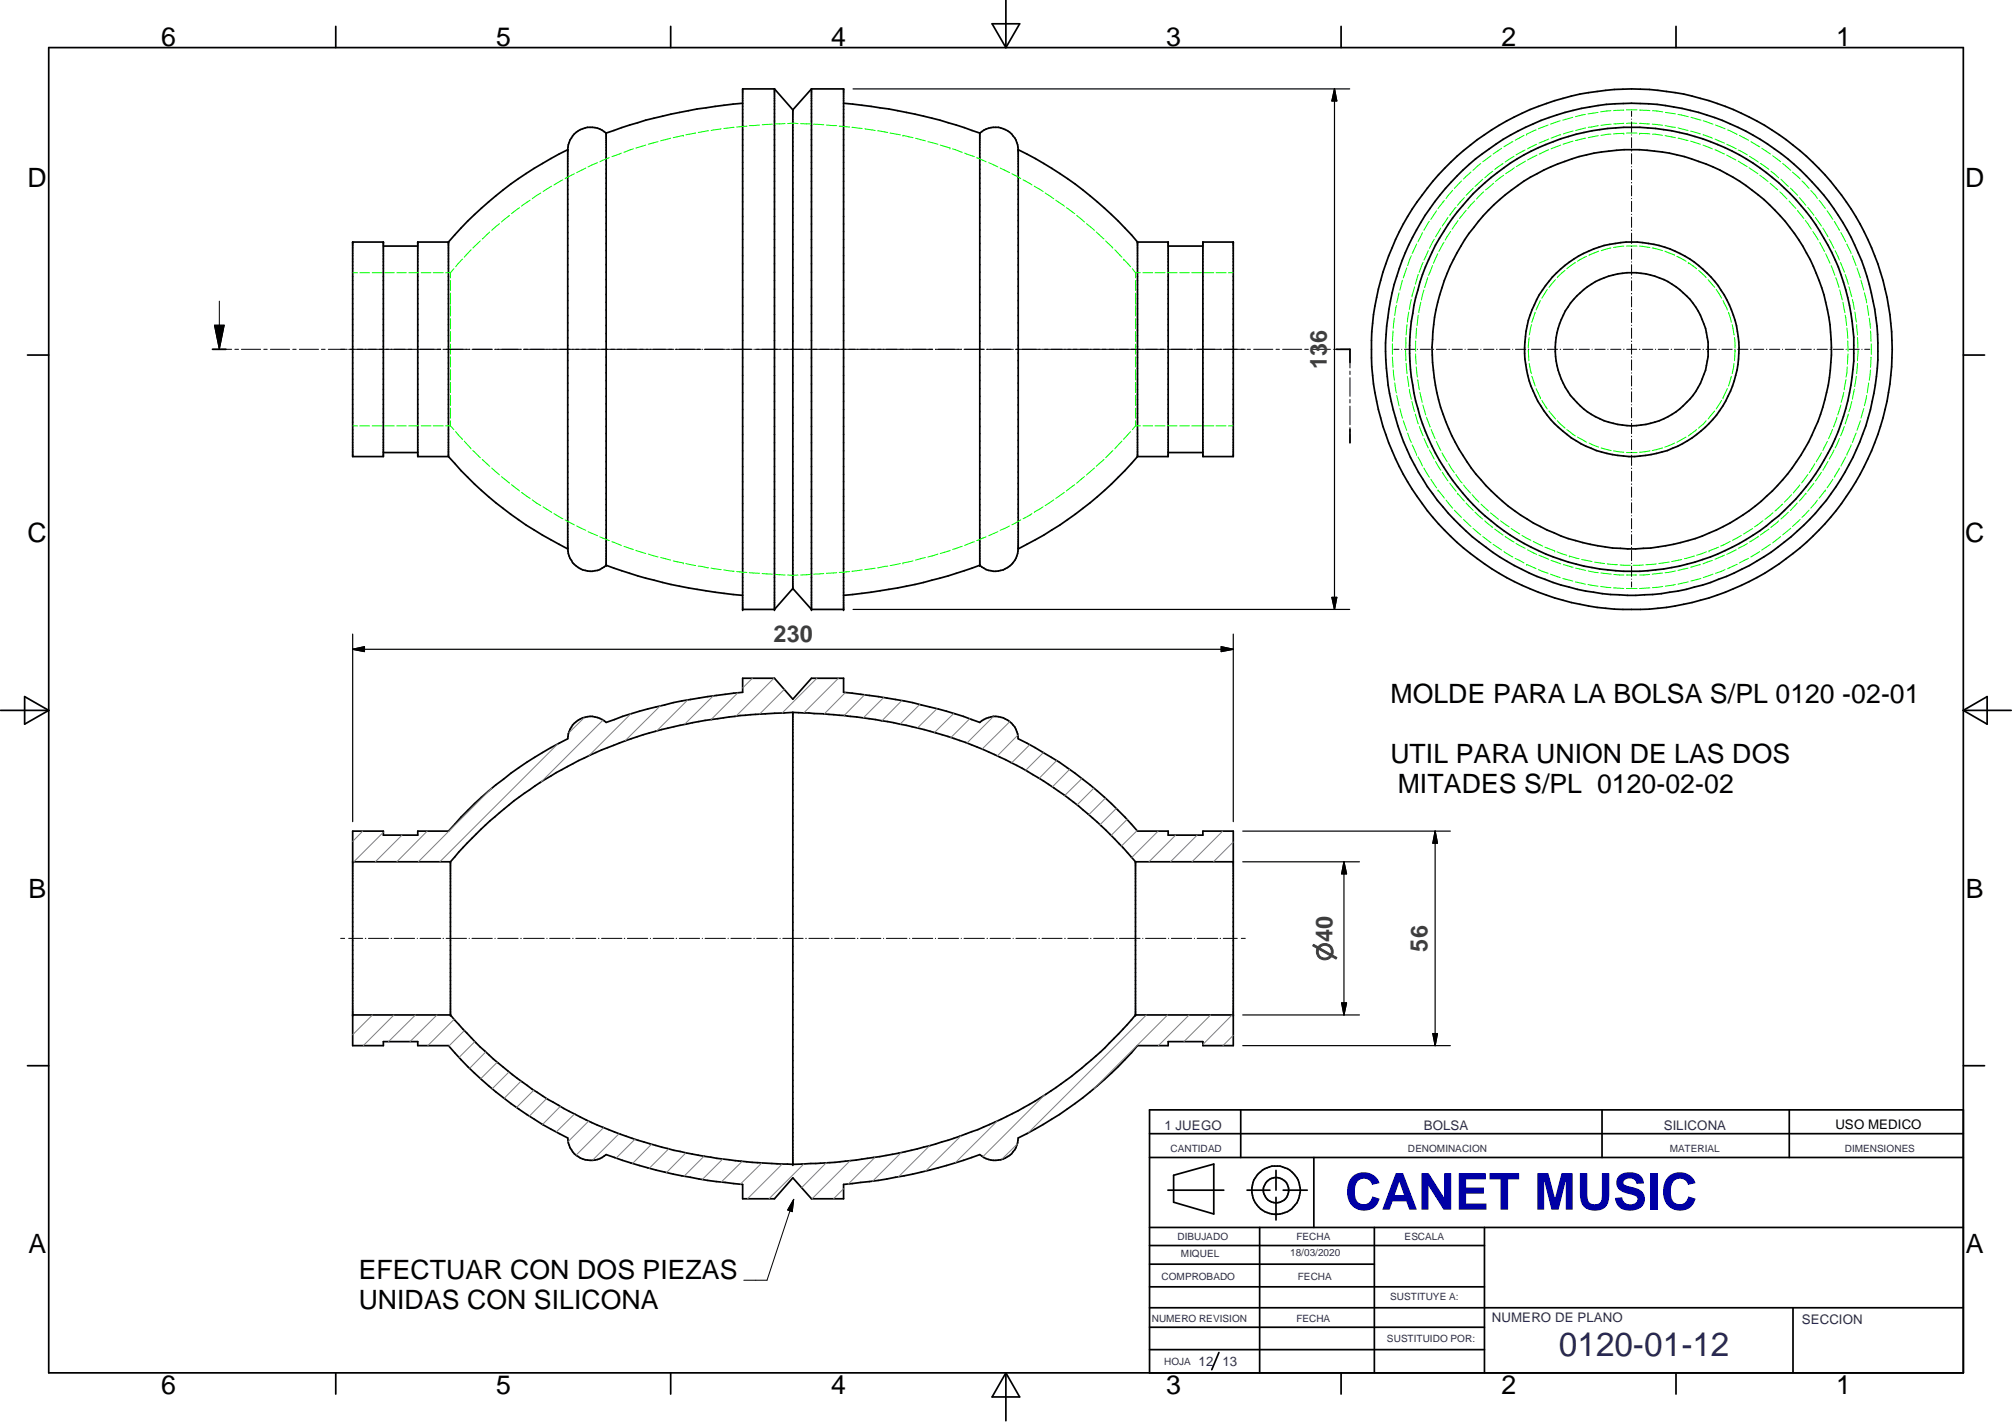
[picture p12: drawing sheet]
<svg xmlns="http://www.w3.org/2000/svg" width="297mm" height="210mm" viewBox="0 0 297 210" stroke-linecap="round" stroke-linejoin="round" font-family="sans-serif">
<g fill="none" stroke="#000" stroke-width=".25">
<path d="M7.2 7h282.7v195.6h-282.7zM49.6 3.9v3.1M89.5 19.6v63.8M89.5 19.6a3.4 3.4 0 0 0-3.6-.6 3.4 3.4 0 0 0-2.1 3.1M99 3.9v3.1M109.6 15.2a77.6 77.6 0 0 0-20.1 4.4M114.3 13.1v76.9M114.3 13.1h-4.7v76.9M114.3 13.1l2.7 3.1M117 16.2v70.7M119.8 13.1h4.7v76.9M119.8 13.1v76.9"/>
<path d="M119.8 13.1l-2.8 3.1M124.5 15.2a77.9 77.9 0 0 1 20.1 4.4M144.6 19.6a3.4 3.4 0 0 1 3.7-.5 3.4 3.4 0 0 1 2 3M144.6 19.6v63.8M146.5 3.5h4l-2 3.5zM148.5 0v7M198 3.9v3.1M247.4 3.9v3.1M52.1 35.7h.1M52.1 35.7v31.7h4.5v-31.7M52.1 35.7h4.5M56.6 35.7h.1"/>
<path d="M56.6 36.3h5.1M61.7 35.7h.1M61.7 35.7v31.7h4.5M61.7 35.7h4.5M66.2 35.7h.1M66.2 35.7v31.7M83.8 22.1h.1M83.8 22.1v58.9M83.8 22.1a54.8 54.8 0 0 0-17.6 13.6M150.3 22.1h.1M150.3 22.1v58.9M150.3 22.1a54.2 54.2 0 0 1 17.6 13.6"/>
<path d="M167.9 35.7h.1M167.9 35.7h4.6M167.9 35.7v31.7M172.5 35.7h.1M172.5 35.7v31.7h-4.6M172.5 36.3h5.1M177.6 35.7h.1M177.6 35.7h4.5M177.6 35.7v31.7h4.5v-31.7M182.1 35.7h.1M4.1 52.4h3.1M31.4 51.6h2"/>
<path d="M197.3 51.6h2v1.9M289.9 52.4h3.1M56.6 66.8h5.1M66.2 67.4a55.3 55.3 0 0 0 17.6 13.6M167.9 67.4a55.3 55.3 0 0 1-17.6 13.6M172.5 66.8h5.1M199.3 63.4v2M83.8 81a3.4 3.4 0 0 0 2.1 3.1 3.4 3.4 0 0 0 3.6-.7M89.5 83.4h.1M89.5 83.4a75.3 75.3 0 0 0 20.1 4.5M109.6 90h.1M109.6 90h4.7"/>
<path d="M114.3 90h.1M117 86.9h.1M117 86.9l-2.7 3.1M117 86.9l2.8 3.1M119.8 90h.1M119.8 90h4.7M124.5 90h.1M144.6 83.4h.1M144.6 83.4a78.6 78.6 0 0 1-20.1 4.5M150.3 81a3.4 3.4 0 0 1-2 3.1 3.4 3.4 0 0 1-3.7-.7M.1 104.9h7.1M3.6 102.8l3.6 2.1-3.6 2z"/>
<path d="M117 105.2v66.7M117 105.2a79.3 79.3 0 0 0-24.7 4.1 59.2 59.2 0 0 0-25.8 17.9M117 105.2a87 87 0 0 1 16.8 1.9 60.3 60.3 0 0 1 33.8 20.1M289.9 104.9h7M289.9 104.9l3.5-2.1v4.1zM52.1 122.7h4.5v.6h5.1v-.6h4.5a57.7 57.7 0 0 1 17.6-13.6 3.4 3.4 0 0 1 2.1-3.1 3.4 3.4 0 0 1 3.6 .6 79.5 79.5 0 0 1 20.1-4.4v-2.1h4.7l2.7 3.1 2.8-3.1h4.7v2.1a79.7 79.7 0 0 1 20.1 4.4 3.4 3.4 0 0 1 3.7-.6 3.4 3.4 0 0 1 2 3.1 56.4 56.4 0 0 1 17.6 13.6h4.6v.6h5.1v-.6h4.5v31.6h-4.5v-.5h-5.1v.5h-4.6a54.8 54.8 0 0 1-17.6 13.7 3.4 3.4 0 0 1-2 3 3.4 3.4 0 0 1-3.7-.6 76.7 76.7 0 0 1-20.1 4.4v2.2h-4.7l-2.8-3.1-2.7 3.1h-4.7v-2.2a77.9 77.9 0 0 1-20.1-4.4 3.4 3.4 0 0 1-3.6 .6 3.4 3.4 0 0 1-2.1-3 56 56 0 0 1-17.6-13.7h-4.5v-.5h-5.1v.5h-4.5zM52.1 127.2h14.4M66.5 127.2v22.6M167.6 127.2h14.5M167.6 127.2v22.6M4.1 157.3h3.1M52.1 149.8h.1"/>
<path d="M52.1 149.8h14.4M66.5 149.8h.1M66.5 149.8a60.5 60.5 0 0 0 34.8 20.4 88.5 88.5 0 0 0 15.7 1.7M167.6 149.8h.1M167.6 149.8h14.5M167.6 149.8a59.6 59.6 0 0 1-33.1 20 95.7 95.7 0 0 1-11.2 1.8l-6.3 .3M182.1 149.8h.1M289.9 157.3h3.1M117 171.9h.1M169.7 170.9h120.2M169.7 167.3h120.2M172.4 175.7h8.3"/>
<path d="M173.3 173.5l5.9-1.7v7.4l-5.9-1.7zM183.2 163.8v7.1M184.1 175.7h3.4M188.4 172.8v2.9M188.4 176.7v3.4M189.4 175.7h3.6M194 170.9v10.3M236.5 163.8v7.1M264.2 163.8v7.1M289.9 163.8h-120.2v38.8M169.7 193h120.2M169.7 189.9h49.5"/>
<path d="M169.7 186.6h33.2M169.7 199.2h49.5M169.7 195.9h49.5M169.7 183.9h49.5M169.7 181.2h120.2M180 199.6l-1.1 2.6M186 181.2v21.4M202.9 181.2v21.4M219.2 181.2v21.4M264.7 193v9.6M49.6 202.6v3.2M99 202.6v3.2"/>
<path d="M148.5 202.6v7.1M148.5 202.6l2 3.6h-4zM198 202.6v3.2M247.4 202.6v3.2"/>
<circle cx="240.9" cy="51.5" r="38.4"/>
<circle cx="240.9" cy="51.5" r="15.8"/>
<circle cx="240.9" cy="51.6" r="32.8"/>
<circle cx="240.9" cy="51.6" r="29.5"/>
<circle cx="240.9" cy="51.5" r="11.3"/>
<circle cx="240.9" cy="51.6" r="36.3"/>
<circle cx="188.4" cy="175.7" r="3.6"/>
<circle cx="188.4" cy="175.7" r="1.87"/>
</g>
<g fill="none" stroke="#0f0" stroke-width=".15">
<path d="M100.9 20h.1M100.9 20l-1.5 .3M102.7 19.6l-1.4 .3M104.6 19.3l-1.5 .3M106.5 19l-1.5 .3M108.4 18.8l-1.6 .2M110.3 18.6l-1.5 .2M112.1 18.5h-1.5M114 18.3l-1.5 .1M115.9 18.2l-1.5 .1M116.3 18.2h.7h.8M118.2 18.2l1.5 .1"/>
<path d="M120.1 18.3l1.5 .1M122 18.5h1.5M123.9 18.6l1.5 .2M125.8 18.8l1.5 .2M127.7 19l1.5 .3M129.6 19.3l1.5 .3M131.4 19.6l1.5 .3M133.3 20h.1M133.3 20l1.5 .3M225 20l-1.3 .7M225.4 19.8h.1M226.8 19.2l-1.4 .6"/>
<path d="M228.6 18.5l-1.5 .5M230.3 17.8l-1.4 .5M230.4 19.9l-1.4 .5M232.2 17.3l-1.5 .4M232.2 19.3l-1.4 .5M234.1 16.9l-1.5 .3M234.1 18.9l-1.5 .4M235.9 16.6l-1.5 .2M236 18.5l-1.5 .3M237.8 19.8l-1.5 .2M237.8 16.3l-1.5 .2M237.9 18.3l-1.6 .2"/>
<path d="M239.7 19.7h.1M239.7 18.2l-1.5 .1M239.7 16.3h-1.5M239.7 19.7l-1.5 .1M240.1 19.6h1.6M240.1 18.2h1.5M240.1 16.2h1.6M242.1 19.7h.1M242.1 18.2l1.4 .1M242.1 16.3h1.5M242.1 19.7l1.5 .1M243.9 18.3l1.5 .2"/>
<path d="M244 16.3l1.5 .2M244 19.8l1.4 .2M245.8 18.5l1.6 .3M245.9 16.6l1.5 .2M247.7 18.9l1.5 .4M247.7 16.9l1.6 .3M249.6 19.3l1.4 .5M249.6 17.3l1.5 .4M251.4 19.9l1.4 .5M251.5 17.8l1.4 .5M253.3 18.5l1.4 .5M255.1 19.2l1.4 .6"/>
<path d="M256.8 20l1.3 .7M67 39.7l-.5 .6M68.3 38.3l-1 1.1M69.6 36.9l-1.1 1.1M70.9 35.6l-1.1 1M72.3 34.2l-1.1 1.1M73.7 33l-1.1 1M75.2 31.8l-1.2 1M76.7 30.6l-1.2 .9M78.3 29.5l-1.3 .9M79.8 28.5l-1.2 .8M81.4 27.5l-1.2 .8"/>
<path d="M83.1 26.5l-1.3 .8M84.8 25.7l-1.4 .7M86.5 24.8l-1.4 .7M88.2 24l-1.4 .6M90 23.3l-1.4 .6M91.7 22.6l-1.4 .5M93.5 22l-1.4 .5M95.3 21.4l-1.4 .4M97.2 20.9l-1.5 .4M99 20.4l-1.5 .4M135.2 20.4l1.4 .4M137 20.9l1.5 .4"/>
<path d="M138.8 21.4l1.4 .4M140.2 21.8h.1M140.6 22l1.5 .5M142.4 22.6l1.4 .5M144.2 23.3l1.4 .6M146 24l1.3 .6M147.7 24.8l1.4 .7M149.4 25.7l1.3 .7M151 26.5l1.4 .8M152.7 27.5l1.3 .8M154.3 28.5l1.3 .8M155.9 29.5l1.2 .9"/>
<path d="M157.4 30.6l1.3 .9M159 31.8l1.1 1M160.4 33l1.2 1M161.8 34.2l1.2 1.1M163.2 35.6l1.1 1M164.6 36.9l1 1.1M165.9 38.3h.1M165.9 38.3l1 1.1M167.2 39.7l.4 .6M207.7 39.5l-.5 1.5M208.4 37.8l-.6 1.4M209.1 36l-.6 1.4"/>
<path d="M210 34.3l-.7 1.4M210.1 38.7l-.6 1.5M210.9 37l-.7 1.4M211 32.7l-.8 1.3M211.5 39.2l-.6 1.4M211.7 35.3l-.7 1.4M212.1 31.1l-.9 1.3M212.3 37.5l-.7 1.4M212.7 33.7l-.8 1.3M213.2 35.8l-.8 1.3M213.2 29.6l-.9 1.2M213.8 32.1l-.9 1.3"/>
<path d="M214.2 34.2l-.8 1.2M214.5 28.1l-1 1.2M215 30.6l-1 1.2M215.3 32.6l-.9 1.2M215.8 26.7l-1.1 1.1M216.2 29.2l-1 1.1M216.4 31.1l-.9 1.2M217.2 25.4l-1.1 1M217.5 27.8l-1.1 1M217.7 29.7l-1 1.1M218.6 24.1l-1.1 1M218.9 26.5l-1.1 1"/>
<path d="M219 28.3l-1 1.1M220.1 23l-1.2 .9M220.4 25.3l-1.2 .9M220.5 27.1l-1.2 .9M221.7 21.9l-1.3 .8M221.9 24.1l-1.2 .9M222 25.9l-1.2 .9M223.3 20.9l-1.3 .8M223.5 23.1l-1.3 .8M223.6 24.8l-1.3 .9M225.2 22.1l-1.4 .8M225.2 23.8l-1.3 .8"/>
<path d="M226.9 21.3l-1.4 .7M226.9 22.9l-1.4 .7M228.6 20.5l-1.4 .6M228.6 22.1l-1.4 .6M230.4 21.4l-1.4 .6M231.1 39.9l-1.2 1.1M232.2 20.8l-1.4 .5M232.6 38.8l-1.3 .9M234.1 20.4l-1.5 .3M234.2 37.8l-1.3 .8M236 20l-1.5 .3M236 37.1l-1.4 .6"/>
<path d="M237.8 36.6l-1.4 .4M239.7 36.3l-1.5 .2M240.1 36.3h1.6M242.1 36.3l1.5 .2M243.9 36.6l1.5 .4M245.8 37.1l1.4 .6M245.8 20l1.6 .3M247.6 37.8l1.3 .8M247.7 20.4l1.5 .3M249.3 38.8h.1M249.3 38.8l1.2 .9M249.6 20.8l1.4 .5"/>
<path d="M250.8 39.9l1.1 1.1M251.4 21.4l1.4 .6M253.2 20.5l1.4 .6M253.2 22.1l1.4 .6M254.9 21.3l1.4 .7M254.9 22.9l1.4 .7M256.6 22.1l1.4 .8M256.6 23.8l1.3 .8M258.2 24.8l1.3 .9M258.3 23.1l1.3 .8M258.5 20.9l1.3 .8M259.8 25.9l1.2 .9"/>
<path d="M259.9 24.1l1.3 .9M260.1 21.9l1.3 .8M261.3 27.1l1.2 .9M261.4 25.3l1.2 .9M261.7 23l1.2 .9M262.8 28.3l1 1.1M262.9 26.5l1.1 1M263.2 24.1l1.2 1M264.1 29.7l1 1.1M264.3 27.8l1.1 1M264.6 25.4l1.2 1M265.4 31.1l.9 1.2"/>
<path d="M265.6 29.2l1 1.1M266 26.7l1.1 1.1M266.5 32.6l.9 1.2M266.9 30.6l.9 1.2M267.3 28.1l1 1.2M267.6 34.2l.8 1.2M268 32.1l.9 1.3M268.6 29.6l.9 1.2M268.6 35.8l.8 1.3M269.1 33.7l.8 1.3M269.5 37.5l.7 1.4M269.7 31.1l.9 1.3"/>
<path d="M270 35.3l.8 1.4M270.3 39.2l.6 1.4M270.8 32.7l.8 1.3M270.9 37l.7 1.4M271.7 38.7l.6 1.5M271.8 34.3l.7 1.4M272.7 36l.6 1.4M273.5 37.8l.5 1.4M274.1 39.5l.6 1.5M52.1 40.3h.7M53.1 40.3h1.5M54.9 40.3h1.5"/>
<path d="M56.8 40.3h1.4M58.6 40.3h1.4M60.4 40.3h1.4M62.2 40.3h1.4M64 40.3h1.4M65.8 40.3h.7M66.5 40.3h.1M66.5 44.7h.1M66.5 40.3v.7M66.5 41.4v1.5M66.5 43.3v1.4M66.5 45.1v1.6"/>
<path d="M66.5 47v1.6M66.5 48.9v1.5M66.5 50.8v1.5M66.5 52.7v1.5M66.5 54.6v1.5M66.5 56.4v1.6M66.5 58.3v1.6M167.6 40.3h.1M167.6 44.7h.1M167.6 40.3h.8M167.6 40.3v.7M167.6 41.4v1.5"/>
<path d="M167.6 43.3v1.4M167.6 45.1v1.6M167.6 47v1.6M167.6 48.9v1.5M167.6 50.8v1.5M167.6 52.7v1.5M167.6 54.6v1.5M167.6 56.4v1.6M167.6 58.3v1.6M168.7 40.3h1.5M170.5 40.3h1.5M172.3 40.3h1.5"/>
<path d="M174.2 40.3h1.4M175.9 40.3h1.5M177.8 40.3h1.4M179.5 40.3h1.5M181.4 40.3h.7M205.6 52.7l.1 1.5M205.6 50.8v1.5M205.7 48.9l-.1 1.5M205.7 54.6l.2 1.5M205.9 46.9l-.2 1.6M205.9 56.5l.3 1.5M206.2 45.1l-.3 1.5"/>
<path d="M206.2 58.4l.3 1.5M206.5 43.2l-.3 1.5M207 41.4l-.3 1.4M207.5 51.7l.1 1.6M207.6 49.8v1.6M207.6 53.6l.1 1.6M207.7 47.9l-.1 1.5M207.8 55.5l.2 1.6M208 46.1l-.2 1.4M208.1 57.4l.3 1.5M208.4 44.2l-.3 1.5M208.4 59.3l.4 1.4"/>
<path d="M208.8 42.3l-.4 1.5M209 52.2l.1 1.6M209 50.3v1.6M209.1 54.1l.2 1.6M209.1 48.4l-.1 1.6M209.3 56l.2 1.5M209.4 40.5l-.4 1.5M209.4 46.5l-.2 1.5M209.6 57.9l.4 1.5M209.8 44.6l-.3 1.5M210.1 59.8l.4 1.5M210.2 42.8l-.4 1.5"/>
<path d="M210.8 41l-.5 1.4M225.6 51.7h.1M225.6 51.7l.1 1.6M225.8 53.6l.3 1.6M225.8 49.8l-.2 1.6M226.1 47.9l-.3 1.5M226.1 55.5l.5 1.5M226.6 46.1l-.5 1.5M226.8 57.4l.6 1.3M227.4 58.7h.1M227.4 44.4l-.6 1.4M227.6 59.1l.8 1.3"/>
<path d="M228.4 42.7l-.8 1.3M229.7 41.3l-1 1.1M252.2 41.3l.9 1.1M253.4 42.7l.8 1.3M254.2 59.1l-.8 1.3M254.4 58.7h.1M254.4 44.4l.6 1.4M255 57.4l-.6 1.3M255.2 46.1l.4 1.5M255.6 55.5l-.4 1.5M255.7 47.9l.3 1.5M256 53.6l-.3 1.6"/>
<path d="M256.1 49.8l.1 1.6M256.2 51.7h.1M256.2 51.7l-.1 1.6M271 41l.5 1.4M271.6 42.8l.4 1.5M271.8 59.8l-.5 1.5M272.1 44.6l.3 1.5M272.2 57.9l-.4 1.5M272.4 40.5l.5 1.5M272.4 46.5l.2 1.5M272.5 56l-.2 1.5M272.7 48.4l.1 1.6"/>
<path d="M272.7 54.1l-.2 1.6M272.8 50.3v1.6M272.8 52.2v1.6M273 42.3l.4 1.5M273.4 59.3l-.4 1.4M273.5 44.2l.3 1.5M273.8 57.4l-.3 1.5M273.9 46.1l.2 1.4M274.1 55.5l-.3 1.6M274.1 47.9l.1 1.5M274.2 49.8l.1 1.6M274.2 53.6l-.1 1.6"/>
<path d="M274.3 51.7l-.1 1.6M274.7 41.4l.5 1.4M275.2 43.2l.4 1.5M275.6 58.4l-.4 1.5M275.7 45.1l.2 1.5M275.9 56.5l-.2 1.5M276 46.9l.1 1.6M276.1 48.9l.1 1.5M276.1 54.6l-.1 1.5M276.2 52.7l-.1 1.5M276.3 50.8v1.5M52.1 62.9h.7"/>
<path d="M53.1 62.9h1.5M54.9 62.9h1.5M56.8 62.9h1.4M58.6 62.9h1.4M60.4 62.9h1.4M62.2 62.9h1.4M64 62.9h1.4M65.8 62.9h.7M66.5 60.2v1.5M66.5 62.1v.8M66.5 62.9l.5 .5M67.3 63.7l1 1.2"/>
<path d="M68.5 65.1l1.1 1.2M69.8 66.5l1.1 1.1M71.2 67.8l1.1 1M72.6 69.1l1.1 1M74 70.4l1.2 .9M75.5 71.5l1.2 1M77 72.7l1.3 .9M78.6 73.8l1.2 .8M80.2 74.8l1.2 .8M81.8 75.8l1.3 .8M83.4 76.8l1.4 .7M85.1 77.6l1.4 .7"/>
<path d="M86.8 78.5l1.4 .6M88.6 79.2l1.4 .6M90.3 80l1.4 .5M143.8 80l-1.4 .5M145.6 79.2l-1.4 .6M147.3 78.5l-1.3 .6M149.1 77.6l-1.4 .7M150.7 76.8l-1.3 .7M152.4 75.8l-1.4 .8M154 74.8l-1.3 .8M155.6 73.8l-1.3 .8M157.1 72.7l-1.2 .9"/>
<path d="M158.7 71.5l-1.3 1M160.1 70.4l-1.1 .9M161.6 69.1l-1.2 1M163 67.8l-1.2 1M164.3 66.5l-1.1 1.1M165.6 65.1l-1 1.2M166.9 63.7l-1 1.2M167.6 62.9h.8M167.6 60.2v1.5M167.6 62.1v.8M167.6 62.9l-.4 .5M168.7 62.9h1.5"/>
<path d="M170.5 62.9h1.5M172.3 62.9h1.5M174.2 62.9h1.4M175.9 62.9h1.5M177.8 62.9h1.4M179.5 62.9h1.5M181.4 62.9h.7M206.7 60.3l.3 1.4M207.2 62.1l.5 1.4M207.8 63.9l.6 1.4M208.5 65.7l.6 1.4M209 61.1l.4 1.5"/>
<path d="M209.1 67.1h.1M209.3 67.4l.7 1.4M209.5 62.9l.6 1.4M210.2 64.7l.7 1.4M210.2 69.1l.8 1.3M210.6 61.6l.5 1.4M211 66.4l.7 1.4M211.2 70.7l.9 1.3M211.3 63.4l.6 1.4M211.9 68.1l.8 1.3M212 65.2l.7 1.3M212.3 72.3h.1"/>
<path d="M212.3 72.3l.9 1.2M212.9 66.8l.8 1.4M212.9 69.7l.9 1.3M213.5 73.8l1 1.2M213.9 68.5l.8 1.3M214 71.3l1 1.2M214.7 75.3l1.1 1.1M214.9 70.1l1 1.2M215.2 72.8h.1M215.2 72.8l1 1.2M216.1 76.7l1.1 1M216.1 71.6l1 1.2"/>
<path d="M216.4 74.3l1.1 1.1M217.3 73l1.1 1.1M217.5 78l1.1 1M217.8 75.6l1.1 1M218.6 74.4l1.1 1M218.9 79.2l1.2 .9M219.2 76.9l1.2 1M220 75.7l1.2 1M220.7 78.1l1.2 .9M221.5 76.9l1.3 .9M222.2 79.2l1.3 .8M223.1 78l1.3 .8"/>
<path d="M224.7 79l1.3 .8M226.4 79.9l1.3 .7M228.7 60.7l1 1.1M229.9 62.1l1.2 1.1M231.3 63.4l1.3 .9M232.9 64.5l1.3 .8M234.6 65.4l1.4 .6M236.4 66.1l1.5 .4M238.2 66.5l1.5 .3M240.1 66.8h1.6M243.6 66.5l-1.5 .3M245.4 66.1l-1.5 .4"/>
<path d="M247.2 65.4l-1.4 .6M248.9 64.5l-1.3 .8M250.5 63.4l-1.2 .9M251.9 62.1l-1.1 1.1M253.1 60.7l-.9 1.1M255.4 79.9l-1.4 .7M257.1 79l-1.3 .8M258.7 78l-1.3 .8M259.6 79.2l-1.3 .8M260.3 76.9l-1.3 .9M261.2 78.1l-1.3 .9M261.7 75.7l-1.1 1"/>
<path d="M262.6 76.9l-1.2 1M262.9 79.2l-1.2 .9M263.2 74.4l-1.2 1M264 75.6l-1.1 1M264.4 78l-1.2 1M264.5 73l-1.1 1.1M265.3 74.3l-1 1.1M265.7 71.6l-1 1.2M265.8 76.7l-1.2 1M266.6 72.8h.1M266.6 72.8l-1 1.2M266.9 70.1l-.9 1.2"/>
<path d="M267.1 75.3l-1.1 1.1M267.8 71.3l-.9 1.2M267.9 68.5l-.8 1.3M268.3 73.8l-1 1.2M268.9 69.7l-.9 1.3M268.9 66.8l-.8 1.4M269.5 72.3h.1M269.5 72.3l-.9 1.2M269.8 65.2l-.7 1.3M269.9 68.1l-.8 1.3M270.5 63.4l-.5 1.4M270.6 70.7l-.9 1.3"/>
<path d="M270.8 66.4l-.8 1.4M271.2 61.6l-.5 1.4M271.6 64.7l-.7 1.4M271.6 69.1l-.8 1.3M272.3 62.9l-.6 1.4M272.5 67.4l-.7 1.4M272.7 67.1h.1M272.9 61.1l-.5 1.5M273.3 65.7l-.6 1.4M274 63.9l-.5 1.4M274.7 62.1l-.6 1.4M275.2 60.3l-.5 1.4"/>
<path d="M92.1 80.6l1.4 .5M93.9 81.2l1.4 .5M95.7 81.8l1.5 .4M97.5 82.3l1.5 .4M99.4 82.8l1.5 .3M100.9 83.1h.1M101.3 83.2l1.4 .3M103.1 83.6l1.5 .2M105 83.9l1.5 .2M106.8 84.1l1.6 .2M108.8 84.4l1.5 .1M110.6 84.5l1.5 .1"/>
<path d="M112.5 84.7l1.5 .1M114.4 84.8l1.5 .1M116.3 84.9h1.5M119.7 84.8l-1.5 .1M121.6 84.7l-1.5 .1M123.5 84.5l-1.5 .1M125.4 84.4l-1.5 .1M127.3 84.1l-1.5 .2M129.2 83.9l-1.5 .2M131.1 83.6l-1.5 .2M132.9 83.2l-1.5 .3M133.3 83.1h.1"/>
<path d="M134.8 82.8l-1.5 .3M136.6 82.3l-1.4 .4M138.5 81.8l-1.5 .4M140.2 81.2l-1.4 .5M142.1 80.6l-1.5 .5M220.4 80.3l1.3 .9M222 81.4l1.3 .8M223.7 82.4l1.3 .7M223.8 80.2l1.4 .7M225.4 83.3h.1M225.4 83.3l1.4 .6M225.5 81.2l1.4 .6"/>
<path d="M227.1 84.1l1.5 .5M227.2 82l1.4 .5M228.1 80.8l1.4 .5M228.9 84.8l1.4 .5M229 82.7l1.4 .5M229.5 81.3h.1M229.9 81.4l1.4 .6M230.7 85.4l1.5 .4M230.8 83.4l1.4 .3M231.7 82.1h.1M231.7 82.1l1.4 .4M232.6 85.9l1.5 .3"/>
<path d="M232.6 83.9l1.5 .3M233.5 82.6l1.5 .3M234.4 86.3l1.5 .2M234.5 84.3l1.5 .2M235.4 83l1.5 .2M236.3 86.6l1.5 .1M236.3 84.6l1.6 .2M237.3 83.2l1.5 .2M238.2 86.8l1.5 .1M238.2 84.8l1.5 .1M239.2 83.4h1.5M240.1 84.9h1.5"/>
<path d="M240.1 86.9h1.6M242.6 83.4h-1.5M243.5 84.8l-1.4 .1M243.6 86.8l-1.5 .1M244.5 83.2l-1.5 .2M245.4 84.6l-1.5 .2M245.5 86.6l-1.5 .1M246.4 83l-1.5 .2M247.4 84.3l-1.6 .2M247.4 86.3l-1.5 .2M248.3 82.6l-1.5 .3M249.2 83.9l-1.5 .3"/>
<path d="M249.3 85.9l-1.6 .3M250.1 82.1l-1.4 .4M251 83.4l-1.4 .3M251.1 85.4l-1.5 .4M251.9 81.4l-1.4 .6M252.3 81.3h.1M252.8 82.7l-1.4 .5M252.9 84.8l-1.4 .5M253.7 80.8l-1.4 .5M254.6 82l-1.4 .5M254.7 84.1l-1.4 .5M256.3 81.2l-1.4 .6"/>
<path d="M256.5 83.3l-1.4 .6M258 80.2l-1.4 .7M258.1 82.4l-1.3 .7M259.8 81.4l-1.3 .8M261.4 80.3l-1.3 .9"/>
</g>
<g fill="none" stroke="#000" stroke-width=".15">
<path d="M240.9 16.4v.8M240.9 17.6h.1M240.9 18v1.5M240.9 19.9h.1M240.9 20.3v1.5M240.9 22.2v.1M240.9 22.7v1.5M240.9 24.6h.1M240.9 25v1.5M240.9 26.9v.1M240.9 27.4v1.5M240.9 29.3h.1"/>
<path d="M240.9 29.7v1.5M240.9 31.6v.1M240.9 32v1.6M240.9 34h.1M240.9 34.4v1.5M240.9 36.3v.1M240.9 36.7v1.6M240.9 38.7h.1M240.9 39.1v1.5M31.4 51.6h2.8M31.7 48h1.4l-.7 3.6zM32.4 44.4v7.2"/>
<path d="M34.7 51.6h.5M35.6 51.6h2.9M38.9 51.6h.6M39.9 51.6h2.9M43.2 51.6h.5M44.2 51.6h2.8M47.5 51.6h.5M48.5 51.6h2.8M51.5 51.6h9.7M61.3 51.6h3.8M65.4 51.6h.1M65.5 51.6h3.9"/>
<path d="M69.7 51.6h3M73.1 51.6h3.9M77.3 51.6h22.2M99.7 51.6h3.8M103.7 51.6h.1M104 51.6h3.1M107.2 51.6h.6M107.9 51.6h3.1M111.3 51.6h.1M111.5 51.6h3.9M115.6 51.6h22.1M138.1 51.6h3.8"/>
<path d="M142.3 51.6h3M145.7 51.6h3.8M149.6 51.6h.1M149.9 51.6h3.9M153.8 51.6h18.3M172.3 51.6h3.8M176.3 51.6h.1M176.5 51.6h3.3M179.8 51.6h.6M180.6 51.6h3.3M184.1 51.6h.5M185.1 51.6h2.8"/>
<path d="M188.4 51.6h.5M189.4 51.6h2.8M192.6 51.6h.6M193.6 51.6h2.8M196.9 51.6h.5M197.9 51.6h1.4v2.7M199.3 54.8v.5M199.3 55.8v2.7M199.3 59v.5M199.3 59.9v2.8M205.8 51.6h.7M206.9 51.6h.1"/>
<path d="M207.3 51.6h1.6M209.3 51.6h.1M209.7 51.6h1.5M211.6 51.6h.1M212 51.6h1.5M213.9 51.6h.1M214.4 51.6h1.5M216.3 51.6h.1M216.7 51.6h1.5M218.6 51.6h.1M219 51.6h1.6M220.9 51.6h.1"/>
<path d="M221.4 51.6h1.5M223.3 51.6h.1M223.7 51.6h1.6M225.6 51.6h.1M226.1 51.6h1.5M228 51.6h.1M228.4 51.6h1.6M230.3 51.6h.1M230.8 51.6h1.5M232.7 51.6h.1M233.1 51.6h1.6M235 51.6h.1"/>
<path d="M235.5 51.6h1.5M237.4 51.6h.1M237.8 51.6h1.5M239.7 51.6h.1M240.2 51.6h1.4M240.9 41v.1M240.9 41.4v1.5M240.9 43.3v.1M240.9 43.8v1.5M240.9 45.7h.1M240.9 46.1v1.5M240.9 48h.1"/>
<path d="M240.9 48.4v1.6M240.9 50.3v.1M240.9 50.8v1.5M240.9 52.7h.1M240.9 53.1v1.6M240.9 55v.1M240.9 55.5v1.5M240.9 57.4h.1M240.9 57.8v1.6M240.9 59.7v.1M242 51.6h.1M242.5 51.6h1.5"/>
<path d="M244.4 51.6h.1M244.8 51.6h1.5M246.7 51.6h.1M247.2 51.6h1.5M249.1 51.6h.1M249.5 51.6h1.5M251.4 51.6h.1M251.9 51.6h1.5M253.8 51.6h.1M254.2 51.6h1.5M256.1 51.6h.1M256.5 51.6h1.6"/>
<path d="M258.4 51.6h.1M258.9 51.6h1.5M260.8 51.6h.1M261.2 51.6h1.6M263.1 51.6h.1M263.6 51.6h1.5M265.5 51.6h.1M265.9 51.6h1.5M267.8 51.6h.1M268.3 51.6h1.5M270.2 51.6h.1M270.6 51.6h1.6"/>
<path d="M272.5 51.6h.1M273 51.6h1.5M274.9 51.6h.1M275.3 51.6h.8M199.3 63.1v.6M199.3 64.1v1.3M240.9 60.2v1.5M240.9 62.1h.1M240.9 62.5v1.5M240.9 64.4v.1M240.9 64.9v1.5M240.9 66.8h.1"/>
<path d="M240.9 67.2v1.5M240.9 69.1v.1M240.9 69.6v1.4M240.9 71.4v.1M240.9 71.9v1.5M240.9 73.8h.1M240.9 74.2v1.5M240.9 76.1v.1M240.9 76.5v1.6M240.9 78.4v.1M240.9 78.9v1.5M240.9 80.8v.1"/>
<path d="M240.9 81.2v1.6M240.9 83.1v.1M240.9 83.6v1.5M240.9 85.5h.1M240.9 85.9v.8M50.3 138.5h.6M51.5 138.5h2M53.9 138.5h.1M54.4 138.5h3M57.7 138.5h.1M58.2 138.5h3M61.6 138.5h.1"/>
<path d="M62 138.5h3.1M65.4 138.5h.1M65.9 138.5h3M69.3 138.5h.1M69.7 138.5h3M73.1 138.5h.1M73.5 138.5h3M76.9 138.5h.1M77.3 138.5h3M80.7 138.5h.1M81.1 138.5h3.1M84.5 138.5h.1"/>
<path d="M85 138.5h3M88.3 138.5h.1M88.8 138.5h3M92.2 138.5h.1M92.6 138.5h3M96 138.5h.1M96.4 138.5h3.1M99.8 138.5h.1M100.3 138.5h3M103.7 138.5h.1M104.1 138.5h3M107.5 138.5h.1"/>
<path d="M107.9 138.5h3M111.3 138.5h.1M111.7 138.5h3.1M115.1 138.5h.1M115.6 138.5h3M119 138.5h.1M119.4 138.5h3M122.8 138.5h.1M123.2 138.5h3M126.6 138.5h.1M127 138.5h3M130.4 138.5h.1"/>
<path d="M130.8 138.5h3.1M134.3 138.5h.1M134.7 138.5h3M138.1 138.5h.1M138.5 138.5h3M141.9 138.5h.1M142.3 138.5h3M145.7 138.5h.1M146.2 138.5h3M149.6 138.5h.1M150 138.5h3M153.4 138.5h.1"/>
<path d="M153.8 138.5h3M157.2 138.5h.1M157.6 138.5h3.1M161 138.5h.1M161.5 138.5h3M164.8 138.5h.1M165.3 138.5h3M168.7 138.5h.1M169.1 138.5h3M172.5 138.5h.1M172.9 138.5h3M176.3 138.5h.1"/>
<path d="M176.7 138.5h3.1M180.1 138.5h.1M180.6 138.5h2.1M183.3 138.5h.6M117.2 177l-.2 1.9-.7-.3zM117.2 177l-4 12h-3.4"/>
</g>
<path d="M197 13.1l.4 1.8h-.8zM31.7 48h1.4l-.7 3.6zM52.1 95.8l1.7-.3v.7zM180.3 95.5l1.8 .3-1.8 .4zM196.6 88.2h.8l-.4 1.8zM198.4 127.2l.4 1.8h-.7zM211.9 122.7l.3 1.8h-.7zM198.1 148h.7l-.4 1.8zM211.5 152.6h.7l-.3 1.7zM117.2 177l-.2 1.9-.7-.3z" fill="#000"/>
<g fill="none" stroke="#808080" stroke-width=".15">
<path d="M72.6 116.3l-10.8 10.9M82.3 109.9l-17.4 17.3M86.2 106l-2.2 2.2M89 106.3l-9.1 9.1M93.1 105.4l-6.2 6.1M97.5 104.2l-5.2 5.1M101.5 103.3l-4.6 4.6M105.3 102.7l-4.2 4.2M108.9 102.3l-3.9 3.9M111.1 100.1l-1.5 1.5M114.3 100.1l-5.6 5.6M115.8 101.8l-3.7 3.6"/>
<path d="M120.6 100.1l-5.1 5.1M123.8 100.1l-5.1 5.1M124.8 102.2l-3.1 3.2M127.7 102.5l-3.1 3.1M130.5 103l-3 3M133.1 103.4l-2.9 3M135.8 104l-2.9 2.9M138.3 104.6l-2.8 2.8M140.8 105.3l-2.8 2.8M143.2 106.1l-2.8 2.8M146.6 105.8l-3.9 3.9M149.1 106.5l-4.1 4.1"/>
<path d="M150.2 108.5l-3 3.1M152 109.9l-2.7 2.7M154 111.1l-2.6 2.6M156 112.3l-2.6 2.6M157.9 113.6l-2.5 2.6M159.7 114.9l-2.5 2.5M161.5 116.3l-2.5 2.5M163.2 117.8l-2.5 2.5M164.8 119.3l-2.4 2.5M53.5 122.7l-1.4 1.5M56.6 122.9l-4.4 4.3M59.3 123.3l-3.9 3.9"/>
<path d="M63.1 122.7l-4.5 4.5M166.4 120.9l-2.4 2.4M167.9 122.6l-2.3 2.3M171 122.7l-3.9 3.9M173.6 123.3l-4 3.9M176.7 123.3l-3.9 3.9M180.5 122.7l-4.5 4.5M182.1 124.3l-2.9 2.9M55 149.8l-2.9 2.9M58.2 149.8l-4.6 4.5M61.3 149.8l-3.9 4M64.5 149.8l-4 4"/>
<path d="M67.1 150.5l-3.9 3.8M68.5 152.1l-2.3 2.3M70.1 153.8l-2.3 2.3M71.7 155.3l-2.4 2.4M73.4 156.8l-2.5 2.5M75.1 158.2l-2.5 2.5M76.9 159.6l-2.5 2.5M169.2 149.8l-17.4 17.4M172.4 149.8l-10.9 10.9M175.6 149.8l-4.6 4.5M178.7 149.8l-3.9 4M181.9 149.8l-4.3 4.4"/>
<path d="M182.1 152.8l-1.6 1.5M78.8 160.9l-2.6 2.6M80.7 162.1l-2.6 2.7M82.7 163.3l-2.6 2.7M84.8 164.5l-2.7 2.6M86.9 165.5l-3 3M89.1 166.5l-4.1 4M91.4 167.3l-3.9 3.9M93.8 168.1l-2.8 2.8M96.2 168.9l-2.8 2.8M98.7 169.6l-2.9 2.9M101.3 170.2l-2.9 2.9"/>
<path d="M103.9 170.7l-2.9 2.9M106.7 171.1l-3 3M109.6 171.4l-3.1 3.1M112.5 171.7l-3.2 3.1M115.5 171.8l-5.1 5.2M118.7 171.8l-5.2 5.2M122 171.6l-3.6 3.7M124.5 175.5l-1.4 1.5M125.5 171.3l-5.6 5.7M129.2 170.9l-4 3.9M133.1 170.1l-4.3 4.3M137.2 169.1l-4.6 4.6"/>
<path d="M141.9 167.7l-5.3 5.1M147.2 165.5l-6.2 6.2M150.2 168.9l-2.3 2.2M154.2 161.6l-9.1 9.1"/>
</g>
<g fill="none" stroke="#000" stroke-width=".18">
<path d="M125.9 13.1h73.4M197 13.1l.4 1.8h-.8zM197 13.1v76.9M52.1 95.8l1.7-.3v.7zM52.1 95.8h130M52.1 93.6v27.7M125.9 90h73.4M180.3 95.5l1.8 .3-1.8 .4zM182.1 93.6v27.7M196.6 88.2h.8l-.4 1.8zM183.5 122.7h30.6M183.5 127.2h17.2"/>
<path d="M198.4 127.2l.4 1.8h-.7zM198.4 127.2v22.6M211.9 122.7l.3 1.8h-.7zM211.9 122.7v31.6M183.5 154.3h30.6M183.5 149.8h17.2M198.1 148h.7l-.4 1.8zM211.5 152.6h.7l-.3 1.7z"/>
</g>
<text font-size="7.5" fill="#0000a5" x="198.5" y="178.6">CANET MUSIC</text>
<text font-size="4.9" fill="#262659" x="230.1" y="200.1">0120-01-12</text>
<g font-size="3.9">
<text x="23.8" y="6.8">6</text>
<text x="73.2" y="6.8">5</text>
<text x="122.7" y="6.8">4</text>
<text x="172.2" y="6.8">3</text>
<text x="221.7" y="6.8">2</text>
<text x="271.1" y="6.8">1</text>
<text x="4.1" y="27.6">D</text>
<text x="290.1" y="27.6">D</text>
<text x="4.1" y="80.1">C</text>
<text x="290.1" y="80.1">C</text>
<text x="205.3" y="103.7">MOLDE PARA LA BOLSA S/PL 0120 -02-01</text>
<text x="205.3" y="112.6">UTIL PARA UNION DE LAS DOS</text>
<text x="206.4" y="117.1">MITADES S/PL 0120-02-02</text>
<text x="4.2" y="132.5">B</text>
<text x="290.2" y="132.5">B</text>
<text x="4.2" y="185">A</text>
<text x="290.2" y="185">A</text>
<text x="53" y="188.8">EFECTUAR CON DOS PIEZAS</text>
<text x="53" y="193.2">UNIDAS CON SILICONA</text>
<text x="23.8" y="205.8">6</text>
<text x="73.2" y="205.8">5</text>
<text x="122.7" y="205.8">4</text>
<text x="172.2" y="205.8">3</text>
<text x="221.7" y="205.8">2</text>
<text x="271.1" y="205.8">1</text>
</g>
<g font-size="3.5" fill="#3f3f3f">
<text x="195.9" y="50.6" transform="rotate(-90 195.9 50.6)">6</text>
<text x="195.9" y="54.4" transform="rotate(-90 195.9 54.4)">13</text>
<text x="114.2" y="94.7">230</text>
<text x="210.7" y="140.5" transform="rotate(-90 210.7 140.5)">56</text>
</g>
<text font-size="3.2" fill="#3f3f3f" x="196.8" y="141.9" transform="rotate(-90 196.8 141.9)">⌀40</text>
<g font-size="2" fill="#262659">
<text x="171.9" y="166.8">1 JUEGO</text>
<text x="210.2" y="166.8">BOLSA</text>
<text x="245.7" y="166.8">SILICONA</text>
<text x="220.3" y="195.2">NUMERO DE PLANO</text>
<text x="266" y="195.4">SECCION</text>
<text x="177" y="201.7">12 13</text>
</g>
<text font-size="2" x="271" y="166.7">USO MEDICO</text>
<g font-size="1.5" fill="#262659">
<text x="172.8" y="170.1">CANTIDAD</text>
<text x="207.9" y="170.1">DENOMINACION</text>
<text x="246.5" y="170.1">MATERIAL</text>
<text x="272.4" y="170.1">DIMENSIONES</text>
<text x="173.8" y="183">DIBUJADO</text>
<text x="174.3" y="185.5">MIQUEL</text>
<text x="190.5" y="185.4">18/03/2020</text>
<text x="191.4" y="183">FECHA</text>
<text x="207.3" y="183">ESCALA</text>
<text x="171.5" y="188.9">COMPROBADO</text>
<text x="191.6" y="188.9">FECHA</text>
<text x="205.2" y="191.9">SUSTITUYE A:</text>
<text x="170" y="195.2">NUMERO REVISION</text>
<text x="191.4" y="195.2">FECHA</text>
<text x="171.9" y="201.5">HOJA</text>
<text x="204.8" y="198">SUSTITUIDO POR:</text>
</g>
</svg>
